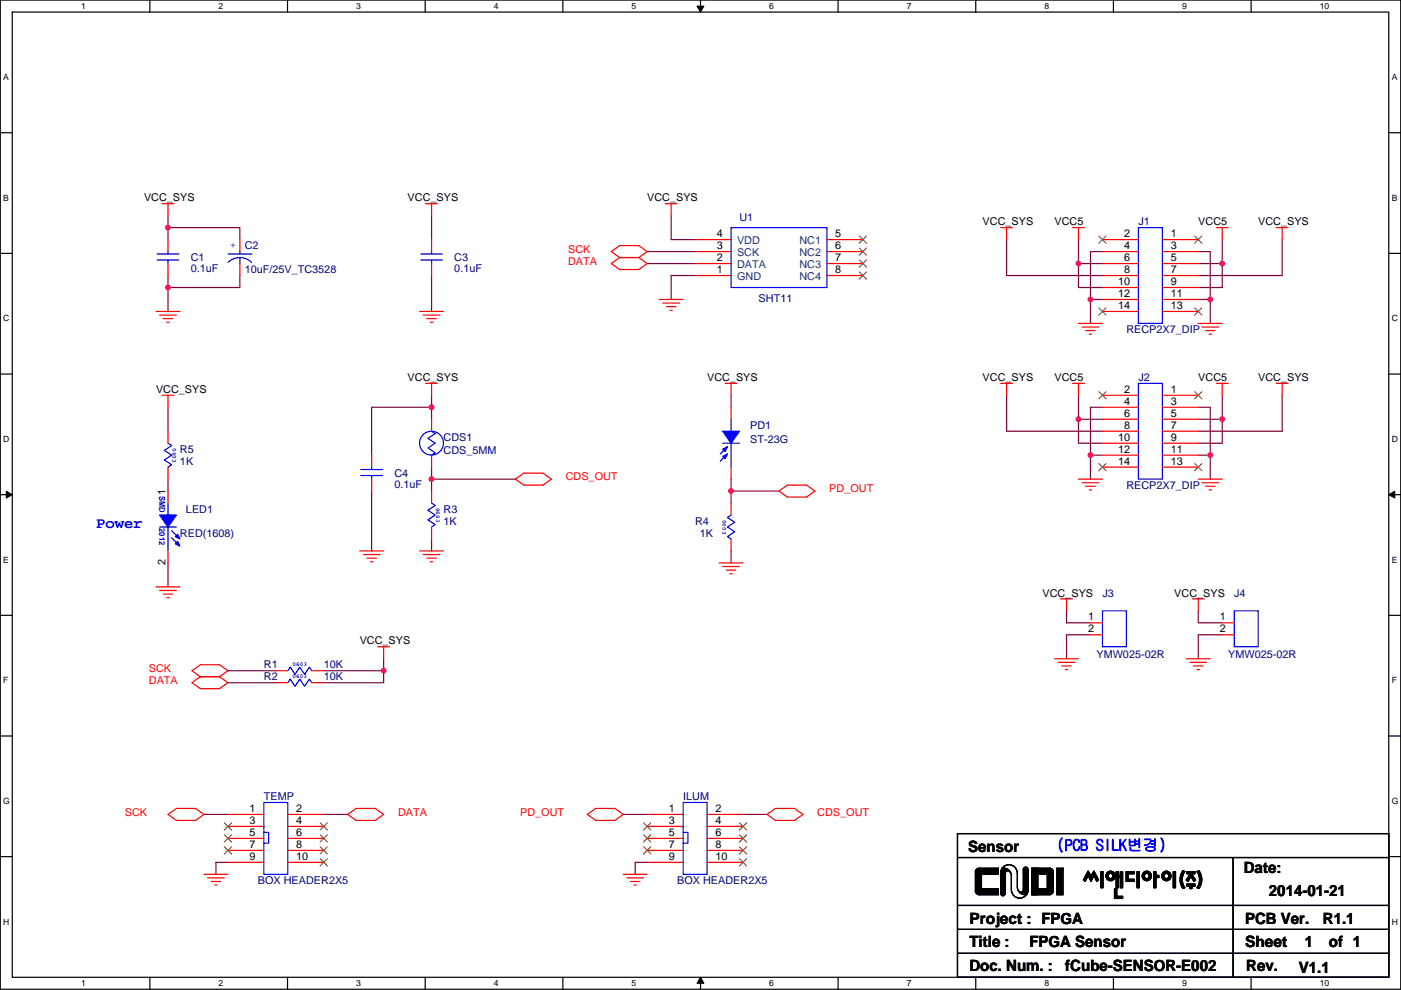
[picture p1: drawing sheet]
<svg xmlns="http://www.w3.org/2000/svg" width="297mm" height="210mm" viewBox="0 0 297 210" stroke-linecap="round" stroke-linejoin="round" font-family="sans-serif">
<path d="M.1 0h296.9v209.8h-296.9zM2.6 2.6h291.8v204.7h-291.8z" fill="none" stroke="#000" stroke-width=".25"/>
<g fill="#fff">
<path d="M17.2 .3h1v2h-1z"/>
<path d="M17.2 207.5h1v2.1h-1z"/>
</g>
<path d="M31.8 0v2.6M31.8 207.3v2.5" fill="none" stroke="#000" stroke-width=".25"/>
<g fill="#fff">
<path d="M46.4 .3h.9v2h-.9z"/>
<path d="M46.4 207.5h.9v2.1h-.9z"/>
</g>
<path d="M61 0v2.6M61 207.3v2.5" fill="none" stroke="#000" stroke-width=".25"/>
<g fill="#fff">
<path d="M75.5 .3h1v2h-1z"/>
<path d="M75.5 207.5h1v2.1h-1z"/>
</g>
<path d="M90.1 0v2.6M90.1 207.3v2.5" fill="none" stroke="#000" stroke-width=".25"/>
<g fill="#fff">
<path d="M104.7 .3h1v2h-1z"/>
<path d="M104.7 207.5h1v2.1h-1z"/>
</g>
<path d="M119.3 0v2.6M119.3 207.3v2.5" fill="none" stroke="#000" stroke-width=".25"/>
<g fill="#fff">
<path d="M133.9 .3h1v2h-1z"/>
<path d="M133.9 207.5h1v2.1h-1z"/>
</g>
<path d="M148.5 0v2.6M148.5 207.3v2.5" fill="none" stroke="#000" stroke-width=".25"/>
<path d="M147.8 1.3h1.4l-.7 1.3zM148.5 207.3l.7 1.3h-1.4z" fill="#000" stroke="#000" stroke-width=".21"/>
<g fill="#fff">
<path d="M163.1 .3h1v2h-1z"/>
<path d="M163.1 207.5h1v2.1h-1z"/>
</g>
<path d="M177.7 0v2.6M177.7 207.3v2.5" fill="none" stroke="#000" stroke-width=".25"/>
<g fill="#fff">
<path d="M192.3 .3h1v2h-1z"/>
<path d="M192.3 207.5h1v2.1h-1z"/>
</g>
<path d="M206.9 0v2.6M206.9 207.3v2.5" fill="none" stroke="#000" stroke-width=".25"/>
<g fill="#fff">
<path d="M221.5 .3h1v2h-1z"/>
<path d="M221.5 207.5h1v2.1h-1z"/>
</g>
<path d="M236.1 0v2.6M236.1 207.3v2.5" fill="none" stroke="#000" stroke-width=".25"/>
<g fill="#fff">
<path d="M250.7 .3h.9v2h-.9z"/>
<path d="M250.7 207.5h.9v2.1h-.9z"/>
</g>
<path d="M265.3 0v2.6M265.3 207.3v2.5" fill="none" stroke="#000" stroke-width=".25"/>
<g fill="#fff">
<path d="M279.8 .3h2v2h-2z"/>
<path d="M279.8 207.5h2v2.1h-2z"/>
<path d="M.7 15.3h1.2v2.1h-1.2z"/>
<path d="M295.1 15.3h1.2v2.1h-1.2z"/>
<path d="M.7 40.9h1.2v2.1h-1.2z"/>
<path d="M295.1 40.9h1.2v2.1h-1.2z"/>
</g>
<path d="M.1 28.2h2.5M294.4 28.2h2.6" fill="none" stroke="#000" stroke-width=".25"/>
<g fill="#fff">
<path d="M.7 66.5h1.3v2.1h-1.3z"/>
<path d="M295.1 66.5h1.3v2.1h-1.3z"/>
</g>
<path d="M.1 53.7h2.5M294.4 53.7h2.6" fill="none" stroke="#000" stroke-width=".25"/>
<g fill="#fff">
<path d="M.7 92.1h1.3v2h-1.3z"/>
<path d="M295.1 92.1h1.3v2h-1.3z"/>
</g>
<path d="M.1 79.3h2.5M294.4 79.3h2.6" fill="none" stroke="#000" stroke-width=".25"/>
<g fill="#fff">
<path d="M.7 117.7h1.2v2h-1.2z"/>
<path d="M295.1 117.7h1.2v2h-1.2z"/>
</g>
<path d="M.1 104.9h2.5M294.4 104.9h2.6" fill="none" stroke="#000" stroke-width=".25"/>
<path d="M1.3 104.2l1.3 .7-1.3 .7zM294.4 104.9l1.3-.7v1.4z" fill="#000" stroke="#000" stroke-width=".21"/>
<g fill="#fff">
<path d="M.7 143.3h1.1v2h-1.1z"/>
<path d="M295.1 143.3h1.1v2h-1.1z"/>
</g>
<path d="M.1 130.5h2.5M294.4 130.5h2.6" fill="none" stroke="#000" stroke-width=".25"/>
<g fill="#fff">
<path d="M.7 168.9h1.4v2h-1.4z"/>
<path d="M295.1 168.9h1.4v2h-1.4z"/>
</g>
<path d="M.1 156.1h2.5M294.4 156.1h2.6" fill="none" stroke="#000" stroke-width=".25"/>
<g fill="#fff">
<path d="M.7 194.5h1.3v2h-1.3z"/>
<path d="M295.1 194.5h1.3v2h-1.3z"/>
</g>
<g fill="none" stroke="#000" stroke-width=".25">
<path d="M203 176.8h91.4v30.5h-91.4zM.1 181.7h2.5M203 192h91.4M203 197.1h91.4M203 181.9h91.4M212.2 185.2a1.77 1.77 0 0 1 1.7-1.8 1.77 1.77 0 0 1 1.8 1.8M212.4 184.2a1.55 1.55 0 0 1 2 1.5M214.1 185l-.1-.2a.49 .49 0 0 0-.5-.1 .49 .49 0 0 0-.3 .5M214.4 185.7v3M214.4 188.7a1.77 1.77 0 0 0 1.8 1.8 1.77 1.77 0 0 0 1.8-1.8M215.7 185.2v3a1.5 1.5 0 0 0 2 1.5M217 188.7a.5 .5 0 0 1-.4 .5 .5 .5 0 0 1-.6-.2"/>
<path d="M261.4 181.9v25.4M294.4 181.7h2.6M203 202.2h91.4"/>
</g>
<g fill="none" stroke="#800040" stroke-width=".25">
<path d="M35.6 48.3h15.3v2.5M35.6 58.4v7.7M35.6 45.7v2.6M35.6 48.3v2.5M50.9 58.4v2.6h-15.3M91.5 45.7v5.1M91.5 58.4v7.7M137.2 55.9h10.2M137.2 53.4h10.2M142.3 45.7v5.1h5.1M147.4 58.4h-5.1v5.1M213.4 50.8v7.6h20.3"/>
<path d="M228.7 50.8v5.1h5M228.7 55.9v5.1h5M233.7 53.4h-2.5v10.1M254.1 53.4h2.5v10.1M254.1 55.9h5M259.1 55.9v5.1h-5M259.1 50.8v5.1M271.8 50.8v7.6h-17.7M231.2 63.5v5.1M231.2 63.5h2.5M254.1 63.5h2.5M256.6 63.5v5.1"/>
<path d="M35.6 86.4v5.1M91.5 86.4h-12.7v10.1M91.5 99.1v2.5h17.8M91.5 83.8v2.6M91.5 86.4v2.5M155 83.8v2.6M213.4 83.8v7.7h20.3M228.7 88.9v5.1h5M228.7 83.8v5.1M228.7 88.9h5M231.2 96.5v5.1M231.2 96.5h2.5"/>
<path d="M233.7 86.4h-2.5v10.1M254.1 96.5h2.5v5.1M254.1 86.4h2.5v10.1M254.1 88.9h5v5.1h-5M259.1 83.8v5.1M271.8 83.8v7.7h-17.7M35.6 119.4v5.1M35.6 101.6v2.6M78.8 104.2v12.7M91.5 101.6v2.6M91.5 114.3v2.6M155 104.2h10.2"/>
<path d="M155 101.6v2.6M155 116.9v2.5M155 104.2v2.5M81.3 139.7v2.6M226.1 129.6v2.5h5.1M231.2 134.6h-5.1v5.1M254.1 129.6v2.5h5M259.1 134.6h-5v5.1M48.3 142.3h10.2M48.3 144.8h10.2M68.6 142.3h12.7M81.3 142.3v2.5h-12.7"/>
<path d="M43.2 172.7h5.1M68.6 172.7h5.1M132.1 172.7h5.1M157.5 172.7h5.1M48.3 182.9h-2.5v2.5M137.2 182.9h-2.5v2.5"/>
</g>
<g fill="#f0f" stroke="#f0f" stroke-width=".25">
<circle cx="91.5" cy="101.6" r=".5"/>
<circle cx="155" cy="104.1" r=".5"/>
<circle cx="35.6" cy="61" r=".5"/>
<circle cx="35.6" cy="48.3" r=".5"/>
<circle cx="91.5" cy="86.4" r=".5"/>
<circle cx="81.3" cy="142.2" r=".5"/>
<circle cx="228.6" cy="88.9" r=".5"/>
<circle cx="231.2" cy="63.5" r=".5"/>
<circle cx="256.6" cy="63.5" r=".5"/>
<circle cx="228.6" cy="55.9" r=".5"/>
<circle cx="259.1" cy="55.9" r=".5"/>
<circle cx="256.6" cy="96.5" r=".5"/>
<circle cx="231.2" cy="96.5" r=".5"/>
<circle cx="259.1" cy="88.9" r=".5"/>
</g>
<g fill="none" stroke="#f00" stroke-width=".25">
<path d="M34.4 43.2h2.5M35.6 43.2v2.5M35.6 50.8v2.6M35.6 55.9v2.5M50.9 50.8v2.6M50.9 55.9v2.5M90.2 43.2h2.6M91.5 43.2v2.5M91.5 50.8v2.6M91.5 55.9v2.5M131.4 54.6l-1.8 1.3 1.8 1.3h4l1.8-1.3-1.8-1.3M131.4 54.6l-1.8-1.2 1.8-1.3h4l1.8 1.3-1.8 1.2"/>
<path d="M131.4 54.6h4M141 43.2h2.6M142.3 43.2v2.5M147.4 50.8h7.6M147.4 58.4h7.6M147.4 55.9h7.6M147.4 53.4h7.6M175.3 55.9h7.6M175.3 50.8h7.6M175.3 58.4h7.6M175.3 53.4h7.6M212.2 48.3h2.5"/>
<path d="M213.4 48.3v2.5M227.4 48.3h2.5M228.7 48.3v2.5M233.7 50.8h7.7M233.7 53.4h7.7M233.7 55.9h7.7M233.7 58.4h7.7M246.4 50.8h7.7M246.4 53.4h7.7M246.4 55.9h7.7M246.4 58.4h7.7M257.9 48.3h2.5"/>
<path d="M259.1 48.3v2.5M270.6 48.3h2.5M271.8 48.3v2.5M33.1 66.1h5.1M33.8 66.8h3.6M34.6 67.6h2M35.4 68.3h.5M89 66.1h5M89.7 66.8h3.6M90.5 67.6h2M91.2 68.3h.6M139.8 63.5h5"/>
<path d="M140.5 64.3h3.6M141.3 65h2M142 65.8h.6M228.7 68.6h5M229.4 69.4h3.6M230.2 70.1h2M230.9 70.9h.6M233.7 61h7.7M233.7 63.5h7.7M233.7 66.1h7.7M246.4 61h7.7M246.4 63.5h7.7"/>
<path d="M246.4 66.1h7.7M254.1 68.6h5M254.8 69.4h3.6M255.6 70.1h2M256.3 70.9h.6M34.4 83.8h2.5M35.6 83.8v2.6M35.6 91.5v2.5M35.6 99.1v2.5M78.8 96.5v2.6M90.2 81.3h2.6M91.5 81.3v2.5"/>
<path d="M91.5 88.9v2.6M91.5 96.5v2.6M153.7 81.3h2.6M155 81.3v2.5M155 86.4v2.5M155 99.1v2.5M212.2 81.3h2.5M213.4 81.3v2.5M227.4 81.3h2.5M228.7 81.3v2.5M233.7 83.8h7.7M233.7 86.4h7.7"/>
<path d="M233.7 88.9h7.7M233.7 91.5h7.7M233.7 94h7.7M233.7 96.5h7.7M233.7 99.1h7.7M246.4 83.8h7.7M246.4 86.4h7.7M246.4 88.9h7.7M246.4 91.5h7.7M246.4 94h7.7M246.4 96.5h7.7M246.4 99.1h7.7"/>
<path d="M257.9 81.3h2.5M259.1 81.3v2.5M270.6 81.3h2.5M271.8 81.3v2.5M35.6 104.2v2.5M35.6 116.9v2.5M76.3 116.9h5M77 117.6h3.6M77.8 118.4h2M78.5 119.1h.6M78.8 101.6v2.6M89 116.9h5"/>
<path d="M89.7 117.6h3.6M90.5 118.4h2M91.2 119.1h.6M91.5 104.2v2.5M91.5 111.8v2.5M109.3 101.6l1.8-1.2h4l1.8 1.2-1.8 1.3h-4zM152.5 119.4h5M155 106.7v2.5M155 114.3v2.6M165.2 104.2l1.7-1.3h4.1l1.8 1.3-1.8 1.2h-4.1zM228.7 101.6h5M229.4 102.4h3.6"/>
<path d="M230.2 103.1h2M230.9 103.9h.6M254.1 101.6h5M254.8 102.4h3.6M255.6 103.1h2M256.3 103.9h.6M33.1 124.5h5.1M33.8 125.2h3.6M34.6 126h2M35.4 126.8h.5M80.1 137.2h2.5M81.3 137.2v2.5"/>
<path d="M153.2 120.2h3.6M154 120.9h2M154.7 121.7h.6M223.6 139.7h5.1M224.9 127h2.5M226.1 127v2.6M231.2 132.1h2.5M231.2 134.6h2.5M251.5 139.7h5.1M252.8 127h2.5M254.1 127v2.6M259.1 132.1h2.6"/>
<path d="M259.1 134.6h2.6M42.5 143.5l-1.8-1.2 1.8-1.3h4l1.8 1.3-1.8 1.2M42.5 143.5l-1.8 1.3 1.8 1.3h4l1.8-1.3-1.8-1.3M42.5 143.5h4M58.5 144.8h2.5M58.5 142.3h2.5M66.1 144.8h2.5M66.1 142.3h2.5M224.3 140.5h3.6M225.1 141.2h2M225.9 142h.5M252.3 140.5h3.5"/>
<path d="M253 141.2h2.1M253.8 142h.5M35.6 172.7l1.8-1.2h4.1l1.7 1.2-1.7 1.3h-4.1zM48.3 172.7h7.6M48.3 175.3h7.6M48.3 177.8h7.6M61 172.7h7.6M61 175.3h7.6M61 177.8h7.6M73.7 172.7l1.8-1.2h4.1l1.7 1.2-1.7 1.3h-4.1zM124.5 172.7l1.8-1.2h4.1l1.7 1.2-1.7 1.3h-4.1zM137.2 172.7h7.6"/>
<path d="M137.2 175.3h7.6M137.2 177.8h7.6M149.9 172.7h7.6M149.9 175.3h7.6M149.9 177.8h7.6M162.6 172.7l1.8-1.2h4.1l1.7 1.2-1.7 1.3h-4.1zM43.2 185.4h5.1M44 186.2h3.6M44.8 187h2M45.5 187.7h.5M48.3 180.4h7.6M48.3 182.9h7.6"/>
<path d="M61 180.4h7.6M61 182.9h7.6M132.1 185.4h5.1M132.9 186.2h3.6M133.7 187h2M134.4 187.7h.5M137.2 180.4h7.6M137.2 182.9h7.6M149.9 180.4h7.6M149.9 182.9h7.6"/>
</g>
<g fill="#000" stroke="#000" stroke-width=".25">
<path d="M206.8 184.9v4.1h1.3v-4.1z" fill-rule="evenodd"/>
<path d="M206.8 184.9v4.1h1.3v-4.1z" fill-rule="evenodd"/>
<path d="M206.8 184.9v4.1h1.3v-4.1z" fill-rule="evenodd"/>
<path d="M207.6 184.2v1.2h4v-1.2z" fill-rule="evenodd"/>
<path d="M207.6 188.5v1.3h4v-1.3z" fill-rule="evenodd"/>
<path d="M207.6 184.2v1.2h4v-1.2z" fill-rule="evenodd"/>
<path d="M207.6 188.5v1.3h4v-1.3z" fill-rule="evenodd"/>
<path d="M207.6 184.2v1.2h4v-1.2z" fill-rule="evenodd"/>
<path d="M207.6 188.5v1.3h4v-1.3z" fill-rule="evenodd"/>
<path d="M212.2 185h.1v.1h-.1z" fill-rule="evenodd"/>
<path d="M212.2 184.7h.1v.2h-.1z" fill-rule="evenodd"/>
<path d="M212.2 185h.1v.1h-.1z" fill-rule="evenodd"/>
<path d="M212.2 184.7h.1v.2h-.1z" fill-rule="evenodd"/>
<path d="M212.2 185h.1v.1h-.1z" fill-rule="evenodd"/>
<path d="M212.2 184.7h.1v.2h-.1z" fill-rule="evenodd"/>
<path d="M212.4 185h.2v.1h-.2z" fill-rule="evenodd"/>
<path d="M212.4 184.7h.2v.2h-.2z" fill-rule="evenodd"/>
<path d="M212.4 184.5h.2v.1h-.2z" fill-rule="evenodd"/>
<path d="M212.4 184.2h.2v.2h-.2z" fill-rule="evenodd"/>
<path d="M212.4 185h.2v.1h-.2z" fill-rule="evenodd"/>
<path d="M212.4 184.7h.2v.2h-.2z" fill-rule="evenodd"/>
<path d="M212.4 184.5h.2v.1h-.2z" fill-rule="evenodd"/>
<path d="M212.4 184.2h.2v.2h-.2z" fill-rule="evenodd"/>
<path d="M212.4 185h.2v.1h-.2z" fill-rule="evenodd"/>
<path d="M212.4 184.7h.2v.2h-.2z" fill-rule="evenodd"/>
<path d="M212.4 184.5h.2v.1h-.2z" fill-rule="evenodd"/>
<path d="M212.4 184.2h.2v.2h-.2z" fill-rule="evenodd"/>
<path d="M212.7 185h.2v.1h-.2z" fill-rule="evenodd"/>
<path d="M212.7 184.7h.2v.2h-.2z" fill-rule="evenodd"/>
<path d="M212.7 184.5h.2v.1h-.2z" fill-rule="evenodd"/>
<path d="M212.7 184.2h.2v.2h-.2z" fill-rule="evenodd"/>
<path d="M212.7 185h.2v.1h-.2z" fill-rule="evenodd"/>
<path d="M212.7 184.7h.2v.2h-.2z" fill-rule="evenodd"/>
<path d="M212.7 184.5h.2v.1h-.2z" fill-rule="evenodd"/>
<path d="M212.7 184.2h.2v.2h-.2z" fill-rule="evenodd"/>
<path d="M212.7 185h.2v.1h-.2z" fill-rule="evenodd"/>
<path d="M212.7 184.7h.2v.2h-.2z" fill-rule="evenodd"/>
<path d="M212.7 184.5h.2v.1h-.2z" fill-rule="evenodd"/>
<path d="M212.7 184.2h.2v.2h-.2z" fill-rule="evenodd"/>
<path d="M212.9 185h.2v.1h-.2z" fill-rule="evenodd"/>
<path d="M212.9 184.7h.2v.2h-.2z" fill-rule="evenodd"/>
<path d="M212.9 184.5h.2v.1h-.2z" fill-rule="evenodd"/>
<path d="M212.9 184.2h.2v.2h-.2z" fill-rule="evenodd"/>
<path d="M212.9 185h.2v.1h-.2z" fill-rule="evenodd"/>
<path d="M212.9 184.7h.2v.2h-.2z" fill-rule="evenodd"/>
<path d="M212.9 184.5h.2v.1h-.2z" fill-rule="evenodd"/>
<path d="M212.9 184.2h.2v.2h-.2z" fill-rule="evenodd"/>
<path d="M212.9 185h.2v.1h-.2z" fill-rule="evenodd"/>
<path d="M212.9 184.7h.2v.2h-.2z" fill-rule="evenodd"/>
<path d="M212.9 184.5h.2v.1h-.2z" fill-rule="evenodd"/>
<path d="M212.9 184.2h.2v.2h-.2z" fill-rule="evenodd"/>
<path d="M212.1 185.2v4.3h1.1v-4.3z" fill-rule="evenodd"/>
<path d="M212.1 185.2v4.3h1.1v-4.3z" fill-rule="evenodd"/>
<path d="M212.1 185.2v4.3h1.1v-4.3z" fill-rule="evenodd"/>
<path d="M213.2 184.5h.2v.1h-.2z" fill-rule="evenodd"/>
<path d="M213.2 184.5h.2v.1h-.2z" fill-rule="evenodd"/>
<path d="M213.2 184.5h.2v.1h-.2z" fill-rule="evenodd"/>
<path d="M213.4 184.5h.2v.1h-.2z" fill-rule="evenodd"/>
<path d="M213.4 184.5h.2v.1h-.2z" fill-rule="evenodd"/>
<path d="M213.4 184.5h.2v.1h-.2z" fill-rule="evenodd"/>
<path d="M216.5 189.3h.2v.1h-.2z" fill-rule="evenodd"/>
<path d="M216.5 189.3h.2v.1h-.2z" fill-rule="evenodd"/>
<path d="M216.5 189.3h.2v.1h-.2z" fill-rule="evenodd"/>
<path d="M216.8 189.3h.1v.1h-.1z" fill-rule="evenodd"/>
<path d="M216.8 189.3h.1v.1h-.1z" fill-rule="evenodd"/>
<path d="M216.8 189.3h.1v.1h-.1z" fill-rule="evenodd"/>
<path d="M217 189.3h.2v.1h-.2z" fill-rule="evenodd"/>
<path d="M217 189h.2v.2h-.2z" fill-rule="evenodd"/>
<path d="M217 188.8h.2v.1h-.2z" fill-rule="evenodd"/>
<path d="M217 189.5h.2v.2h-.2z" fill-rule="evenodd"/>
<path d="M217 189.3h.2v.1h-.2z" fill-rule="evenodd"/>
<path d="M217 189h.2v.2h-.2z" fill-rule="evenodd"/>
<path d="M217 188.8h.2v.1h-.2z" fill-rule="evenodd"/>
<path d="M217 189.5h.2v.2h-.2z" fill-rule="evenodd"/>
<path d="M217 189.3h.2v.1h-.2z" fill-rule="evenodd"/>
<path d="M217 189h.2v.2h-.2z" fill-rule="evenodd"/>
<path d="M217 188.8h.2v.1h-.2z" fill-rule="evenodd"/>
<path d="M217 189.5h.2v.2h-.2z" fill-rule="evenodd"/>
<path d="M217.3 189.3h.1v.1h-.1z" fill-rule="evenodd"/>
<path d="M217.3 189h.1v.2h-.1z" fill-rule="evenodd"/>
<path d="M217.3 188.8h.1v.1h-.1z" fill-rule="evenodd"/>
<path d="M217.3 189.5h.1v.2h-.1z" fill-rule="evenodd"/>
<path d="M217.3 189.3h.1v.1h-.1z" fill-rule="evenodd"/>
<path d="M217.3 189h.1v.2h-.1z" fill-rule="evenodd"/>
<path d="M217.3 188.8h.1v.1h-.1z" fill-rule="evenodd"/>
<path d="M217.3 189.5h.1v.2h-.1z" fill-rule="evenodd"/>
<path d="M217.3 189.3h.1v.1h-.1z" fill-rule="evenodd"/>
<path d="M217.3 189h.1v.2h-.1z" fill-rule="evenodd"/>
<path d="M217.3 188.8h.1v.1h-.1z" fill-rule="evenodd"/>
<path d="M217.3 189.5h.1v.2h-.1z" fill-rule="evenodd"/>
<path d="M217.5 189.3h.2v.1h-.2z" fill-rule="evenodd"/>
<path d="M217.5 189h.2v.2h-.2z" fill-rule="evenodd"/>
<path d="M217.5 188.8h.2v.1h-.2z" fill-rule="evenodd"/>
<path d="M217.5 189.5h.2v.2h-.2z" fill-rule="evenodd"/>
<path d="M217.5 189.3h.2v.1h-.2z" fill-rule="evenodd"/>
<path d="M217.5 189h.2v.2h-.2z" fill-rule="evenodd"/>
<path d="M217.5 188.8h.2v.1h-.2z" fill-rule="evenodd"/>
<path d="M217.5 189.5h.2v.2h-.2z" fill-rule="evenodd"/>
<path d="M217.5 189.3h.2v.1h-.2z" fill-rule="evenodd"/>
<path d="M217.5 189h.2v.2h-.2z" fill-rule="evenodd"/>
<path d="M217.5 188.8h.2v.1h-.2z" fill-rule="evenodd"/>
<path d="M217.5 189.5h.2v.2h-.2z" fill-rule="evenodd"/>
<path d="M217.8 188.8h.1v.1h-.1z" fill-rule="evenodd"/>
<path d="M217.8 189h.1v.2h-.1z" fill-rule="evenodd"/>
<path d="M217.8 188.8h.1v.1h-.1z" fill-rule="evenodd"/>
<path d="M217.8 189h.1v.2h-.1z" fill-rule="evenodd"/>
<path d="M217.8 188.8h.1v.1h-.1z" fill-rule="evenodd"/>
<path d="M217.8 189h.1v.2h-.1z" fill-rule="evenodd"/>
<path d="M217 184.4v4.3h1v-4.3z" fill-rule="evenodd"/>
<path d="M217 184.4v4.3h1v-4.3z" fill-rule="evenodd"/>
<path d="M217 184.4v4.3h1v-4.3z" fill-rule="evenodd"/>
<path d="M218.8 184.2v5.6h1.2v-5.6z" fill-rule="evenodd"/>
<path d="M218.8 184.2v5.6h1.2v-5.6z" fill-rule="evenodd"/>
<path d="M218.8 184.2v5.6h1.2v-5.6z" fill-rule="evenodd"/>
<path d="M218.8 184.2v1.2h3.8v-1.2z" fill-rule="evenodd"/>
<path d="M218.8 188.5v1.3h3.8v-1.3z" fill-rule="evenodd"/>
<path d="M218.8 184.2v1.2h3.8v-1.2z" fill-rule="evenodd"/>
<path d="M218.8 188.5v1.3h3.8v-1.3z" fill-rule="evenodd"/>
<path d="M218.8 184.2v1.2h3.8v-1.2z" fill-rule="evenodd"/>
<path d="M218.8 188.5v1.3h3.8v-1.3z" fill-rule="evenodd"/>
<path d="M222.1 184.9v4.1h1.2v-4.1z" fill-rule="evenodd"/>
<path d="M222.1 184.9v4.1h1.2v-4.1z" fill-rule="evenodd"/>
<path d="M222.1 184.9v4.1h1.2v-4.1z" fill-rule="evenodd"/>
<path d="M224.1 184.2v5.6h1.3v-5.6z" fill-rule="evenodd"/>
<path d="M224.1 184.2v5.6h1.3v-5.6z" fill-rule="evenodd"/>
<path d="M224.1 184.2v5.6h1.3v-5.6z" fill-rule="evenodd"/>
<circle cx="207.6" cy="189" r=".76"/>
<circle cx="207.6" cy="184.9" r=".76"/>
<circle cx="212.6" cy="189.5" r=".5"/>
<circle cx="217.5" cy="184.4" r=".5"/>
<circle cx="222.5" cy="189" r=".76"/>
<circle cx="222.5" cy="184.9" r=".76"/>
</g>
<g fill="none" stroke="#00f" stroke-width=".25">
<path d="M33.3 55.1h4.6M33.3 53.9h4.6M35.6 53.4v.5M35.6 55.1v.8M48.3 53.9h5.1M48.3 55.7a3.5 3.5 0 0 1 5 0M50.9 54.6v1.3M50.9 53.4v.5M89.2 55.1h4.6M89.2 53.9h4.6M91.5 53.4v.5M91.5 55.1v.8"/>
<path d="M155 48.3h20.3v12.7h-20.3zM241.4 48.3h5v20.3h-5zM241.4 53.4h.1M35.6 94l.8 .5-1.5 1 1.5 1-1.5 1.1 1.5 1-.8 .5M76.5 99.6h4.6M78.8 99.1v.5M91.5 91.5l.8 .5-1.6 1 1.6 1-1.6 1 1.6 1-.8 .5M153.2 94h3.6M154.2 94.8l-1.5 1.5M154.2 96.3l-1.5 1.5M155 88.9v2.6M155 94v5.1"/>
<path d="M241.4 81.3h5v20.3h-5zM241.4 86.4h.1M33.8 111.8h3.6M35.6 106.7v2.5M35.6 111.8v5.1M36.4 112.5l1.5 1.6M36.4 114.1l1.5 1.5M76.5 100.9h4.6M78.8 100.9v.7M91.5 106.7l.8 .5-1.6 1 1.6 1-1.6 1.1 1.6 1-.8 .5M155 109.2l-.8 .5 1.6 1.1-1.6 1 1.6 1-1.6 1 .8 .5M233.7 129.6h5.1v7.6h-5.1z"/>
<path d="M261.7 129.6h5.1v7.6h-5.1zM61 144.8l.5-.8 1 1.6 1.1-1.6 1 1.6 1-1.6 .5 .8M61 142.3l.5-.8 1 1.5 1.1-1.5 1 1.5 1-1.5 .5 .8M55.9 170.2h5.1v15.2h-5.1zM55.9 175.3h.1M55.9 176.6h1.1v2.2h-1.1M144.8 170.2h5.1v15.2h-5.1zM144.8 175.3h.1M144.8 176.6h1.1v2.2h-1.1"/>
<circle cx="91.5" cy="94" r="2.53"/>
</g>
<g fill="none" stroke="#804000" stroke-width=".21">
<path d="M182.2 55.1l1.5 1.6M182.2 50.1l1.5 1.5M182.2 57.7l1.5 1.5M182.2 52.6l1.5 1.5M183.7 55.1l-1.5 1.6M183.7 50.1l-1.5 1.5M183.7 57.7l-1.5 1.5M183.7 52.6l-1.5 1.5M233 50.1l1.5 1.5M234.5 50.1l-1.5 1.5M253.3 50.1l1.5 1.5M254.8 50.1l-1.5 1.5"/>
<path d="M233 65.3l1.5 1.5M234.5 65.3l-1.5 1.5M253.3 65.3l1.5 1.5M254.8 65.3l-1.5 1.5M233 83.1l1.5 1.5M233 98.3l1.5 1.6M234.5 83.1l-1.5 1.5M234.5 98.3l-1.5 1.6M253.3 83.1l1.5 1.5M253.3 98.3l1.5 1.6M254.8 83.1l-1.5 1.5M254.8 98.3l-1.5 1.6"/>
<path d="M47.6 174.5l1.5 1.6M47.6 177.1l1.5 1.5M47.6 179.6l1.5 1.5M49.1 174.5l-1.6 1.6M49.1 177.1l-1.6 1.5M49.1 179.6l-1.6 1.5M67.9 174.5l1.5 1.6M67.9 177.1l1.5 1.5M67.9 179.6l1.5 1.5M69.4 174.5l-1.5 1.6M69.4 177.1l-1.5 1.5M69.4 179.6l-1.5 1.5"/>
<path d="M136.5 174.5l1.5 1.6M136.5 177.1l1.5 1.5M136.5 179.6l1.5 1.5M138 174.5l-1.6 1.6M138 177.1l-1.6 1.5M138 179.6l-1.6 1.5M156.8 174.5l1.5 1.6M156.8 177.1l1.5 1.5M156.8 179.6l1.5 1.5M158.3 174.5l-1.5 1.6M158.3 177.1l-1.5 1.5M158.3 179.6l-1.5 1.5"/>
<path d="M67.9 182.1l1.5 1.6M69.4 182.1l-1.5 1.6M156.8 182.1l1.5 1.6M158.3 182.1l-1.5 1.6"/>
</g>
<g fill="#00f" stroke="#00f" stroke-width=".25">
<path d="M33.8 109.2h3.6l-1.8 2.6z" fill-rule="evenodd"/>
<path d="M37.1 115.3l.6-.5 .5 1z" fill-rule="evenodd"/>
<path d="M37.7 113.3l.5 1-1.1-.5z" fill-rule="evenodd"/>
<path d="M153.2 91.5h3.6l-1.8 2.5z" fill-rule="evenodd"/>
<path d="M153.2 95.3l1-.5-.5 1z" fill-rule="evenodd"/>
<path d="M153.2 96.8l1-.5-.5 1z" fill-rule="evenodd"/>
</g>
<text font-size="6.1" x="229.7" y="189.9">씨앤디아이(주)</text>
<g font-size="3.3" fill="#00f">
<text x="20.4" y="112">Power</text>
<text x="224.1" y="180.4">(PCB SILK변경)</text>
</g>
<g font-size="3.3">
<text x="205.3" y="180.6">Sensor</text>
<text x="263.7" y="185.2">Date:</text>
<text x="269" y="190">2014-01-21</text>
<text x="205.5" y="195.9">Project : FPGA</text>
<text x="264" y="195.9">PCB Ver.</text>
<text x="280.5" y="195.9">R1.1</text>
<text x="205.5" y="201">Title :</text>
<text x="218.2" y="201">FPGA Sensor</text>
<text x="264" y="201">Sheet</text>
<text x="276.7" y="201">1</text>
<text x="281.7" y="201">of 1</text>
<text x="205.5" y="206">Doc. Num. :</text>
<text x="225.9" y="206">fCube-SENSOR-E002</text>
<text x="264.2" y="206">Rev.</text>
<text x="275.4" y="206.3">V1.1</text>
</g>
<g font-size="2.3">
<text x="30.5" y="42.7">VCC_SYS</text>
<text x="86.4" y="42.7">VCC_SYS</text>
<text x="137.2" y="42.7">VCC_SYS</text>
<text x="208.3" y="47.8">VCC_SYS</text>
<text x="223.6" y="47.8">VCC5</text>
<text x="254.1" y="47.8">VCC5</text>
<text x="266.8" y="47.8">VCC_SYS</text>
<text x="152" y="50.3">4</text>
<text x="152" y="52.8">3</text>
<text x="177.1" y="50.3">5</text>
<text x="177.1" y="52.8">6</text>
<text x="238.3" y="50.3">2</text>
<text x="238.3" y="52.8">4</text>
<text x="248.2" y="50.3">1</text>
<text x="248.2" y="52.8">3</text>
<text x="152" y="57.9">1</text>
<text x="152" y="55.4">2</text>
<text x="177.1" y="55.4">7</text>
<text x="177.1" y="57.9">8</text>
<text x="238.3" y="55.4">6</text>
<text x="238.3" y="57.9">8</text>
<text x="248.2" y="55.4">5</text>
<text x="248.2" y="57.9">7</text>
<text x="237" y="60.5">10</text>
<text x="237" y="63">12</text>
<text x="237" y="65.5">14</text>
<text x="248.2" y="60.5">9</text>
<text x="248.2" y="63">11</text>
<text x="248.2" y="65.5">13</text>
<text x="33.1" y="83.4">VCC_SYS</text>
<text x="86.4" y="80.8">VCC_SYS</text>
<text x="149.9" y="80.8">VCC_SYS</text>
<text x="208.3" y="80.8">VCC_SYS</text>
<text x="223.6" y="80.8">VCC5</text>
<text x="238.3" y="83.3">2</text>
<text x="248.2" y="83.3">1</text>
<text x="254.1" y="80.8">VCC5</text>
<text x="266.8" y="80.8">VCC_SYS</text>
<text x="238.3" y="85.9">4</text>
<text x="238.3" y="88.4">6</text>
<text x="248.2" y="85.9">3</text>
<text x="248.2" y="88.4">5</text>
<text x="237" y="93.5">10</text>
<text x="238.3" y="90.9">8</text>
<text x="248.2" y="90.9">7</text>
<text x="248.2" y="93.5">9</text>
<text x="237" y="96">12</text>
<text x="237" y="98.6">14</text>
<text x="248.2" y="96">11</text>
<text x="248.2" y="98.6">13</text>
<text x="35.1" y="104.9" transform="rotate(-90 35.1 104.9)">1</text>
<text x="35.1" y="119.9" transform="rotate(-90 35.1 119.9)">2</text>
<text x="221" y="126.5">VCC_SYS</text>
<text x="230.7" y="131.6">1</text>
<text x="249" y="126.5">VCC_SYS</text>
<text x="258.6" y="131.6">1</text>
<text x="76.3" y="136.7">VCC_SYS</text>
<text x="230.7" y="134.1">2</text>
<text x="258.6" y="134.1">2</text>
<text x="52.9" y="172.2">1</text>
<text x="62.8" y="172.2">2</text>
<text x="141.8" y="172.2">1</text>
<text x="151.7" y="172.2">2</text>
<text x="52.9" y="174.8">3</text>
<text x="52.9" y="177.3">5</text>
<text x="52.9" y="179.8">7</text>
<text x="62.8" y="174.8">4</text>
<text x="62.8" y="177.3">6</text>
<text x="62.8" y="179.8">8</text>
<text x="141.8" y="174.8">3</text>
<text x="141.8" y="177.3">5</text>
<text x="141.8" y="179.8">7</text>
<text x="151.7" y="174.8">4</text>
<text x="151.7" y="177.3">6</text>
<text x="151.7" y="179.8">8</text>
<text x="52.9" y="182.4">9</text>
<text x="62.8" y="182.4">10</text>
<text x="141.8" y="182.4">9</text>
<text x="151.7" y="182.4">10</text>
</g>
<g font-size="2.3" fill="#000080">
<text x="156.8" y="46.8">U1</text>
<text x="241.4" y="47.8">J1</text>
<text x="51.9" y="52.9">C2</text>
<text x="40.4" y="55.4">C1</text>
<text x="40.4" y="57.7">0.1uF</text>
<text x="51.9" y="58">10uF/25V_TC3528</text>
<text x="96.3" y="55.4">C3</text>
<text x="96.3" y="57.7">0.1uF</text>
<text x="160.8" y="64.1">SHT11</text>
<text x="238.8" y="70.7">RECP2X7_DIP</text>
<text x="241.4" y="80.8">J2</text>
<text x="94" y="93.5">CDS1</text>
<text x="159.1" y="91">PD1</text>
<text x="159.1" y="94">ST-23G</text>
<text x="38.2" y="96.1">R5</text>
<text x="38.2" y="98.6">1K</text>
<text x="83.6" y="101.1">C4</text>
<text x="94" y="96.3">CDS_5MM</text>
<text x="83.6" y="103.4">0.1uF</text>
<text x="238.8" y="103.7">RECP2X7_DIP</text>
<text x="38.2" y="113.8">RED(1608)</text>
<text x="39.4" y="108.8">LED1</text>
<text x="94" y="108.8">R3</text>
<text x="94" y="111.3">1K</text>
<text x="147.4" y="111.3">R4</text>
<text x="148.4" y="113.8">1K</text>
<text x="233.7" y="126.5">J3</text>
<text x="261.7" y="126.5">J4</text>
<text x="55.9" y="141.8">R1</text>
<text x="68.6" y="141.8">10K</text>
<text x="232.5" y="139.5">YMW025-02R</text>
<text x="260.4" y="139.5">YMW025-02R</text>
<text x="55.9" y="144.3">R2</text>
<text x="68.6" y="144.3">10K</text>
<text x="55.9" y="169.7">TEMP</text>
<text x="144.8" y="169.7">ILUM</text>
<text x="54.7" y="187.5">BOX HEADER2X5</text>
<text x="143.6" y="187.5">BOX HEADER2X5</text>
</g>
<text font-size="2.3" fill="#00f" x="48.8" y="52.6">+</text>
<g font-size="2.3" fill="#f00">
<text x="120.5" y="53.6">SCK</text>
<text x="120.5" y="56.2">DATA</text>
<text x="119.9" y="101.9">CDS_OUT</text>
<text x="175.8" y="104.4">PD_OUT</text>
<text x="31.6" y="142.5">SCK</text>
<text x="31.6" y="145.1">DATA</text>
<text x="26.5" y="173">SCK</text>
<text x="84.4" y="173">DATA</text>
<text x="110.3" y="173">PD_OUT</text>
<text x="173.3" y="173">CDS_OUT</text>
</g>
<g font-size="2.3" fill="#004080">
<text x="156.3" y="51.9">VDD</text>
<text x="169.5" y="51.9">NC1</text>
<text x="156.3" y="59.5">GND</text>
<text x="156.3" y="56.9">DATA</text>
<text x="156.3" y="54.4">SCK</text>
<text x="169.5" y="56.9">NC3</text>
<text x="169.5" y="59.5">NC4</text>
<text x="169.5" y="54.4">NC2</text>
</g>
<g font-size="1.8">
<text x="17.2" y="1.9">1</text>
<text x="46.4" y="1.9">2</text>
<text x="75.5" y="1.9">3</text>
<text x="104.7" y="1.9">4</text>
<text x="133.9" y="1.9">5</text>
<text x="163.1" y="1.9">6</text>
<text x="192.3" y="1.9">7</text>
<text x="221.5" y="1.9">8</text>
<text x="250.7" y="1.9">9</text>
<text x="279.8" y="1.9">10</text>
<text x=".7" y="17">A</text>
<text x="295.1" y="17">A</text>
<text x=".7" y="42.6">B</text>
<text x="295.1" y="42.6">B</text>
<text x=".7" y="68.2">C</text>
<text x="295.1" y="68.2">C</text>
<text x=".7" y="93.7">D</text>
<text x="295.1" y="93.7">D</text>
<text x=".7" y="119.3">E</text>
<text x="295.1" y="119.3">E</text>
<text x=".7" y="144.9">F</text>
<text x="295.1" y="144.9">F</text>
<text x=".7" y="170.5">G</text>
<text x="295.1" y="170.5">G</text>
<text x=".7" y="196.1">H</text>
<text x="295.1" y="196.1">H</text>
<text x="17.2" y="209.2">1</text>
<text x="46.4" y="209.2">2</text>
<text x="75.5" y="209.2">3</text>
<text x="104.7" y="209.2">4</text>
<text x="133.9" y="209.2">5</text>
<text x="163.1" y="209.2">6</text>
<text x="192.3" y="209.2">7</text>
<text x="221.5" y="209.2">8</text>
<text x="250.7" y="209.2">9</text>
<text x="279.8" y="209.2">10</text>
</g>
<g font-size="1.8" fill="#00f">
<text x="33.7" y="105.2" transform="rotate(90 33.7 105.2)">SMD</text>
<text x="33.7" y="112" transform="rotate(90 33.7 112)">2012</text>
</g>
<g font-size="1.3" fill="#00f">
<text x="36.6" y="95" transform="rotate(90 36.6 95)">0603</text>
<text x="92.5" y="107.7" transform="rotate(90 92.5 107.7)">0603</text>
<text x="153.2" y="110.3" transform="rotate(90 153.2 110.3)">0603</text>
<text x="62" y="143.8">0603</text>
<text x="62" y="141.3">0603</text>
</g>
</svg>
